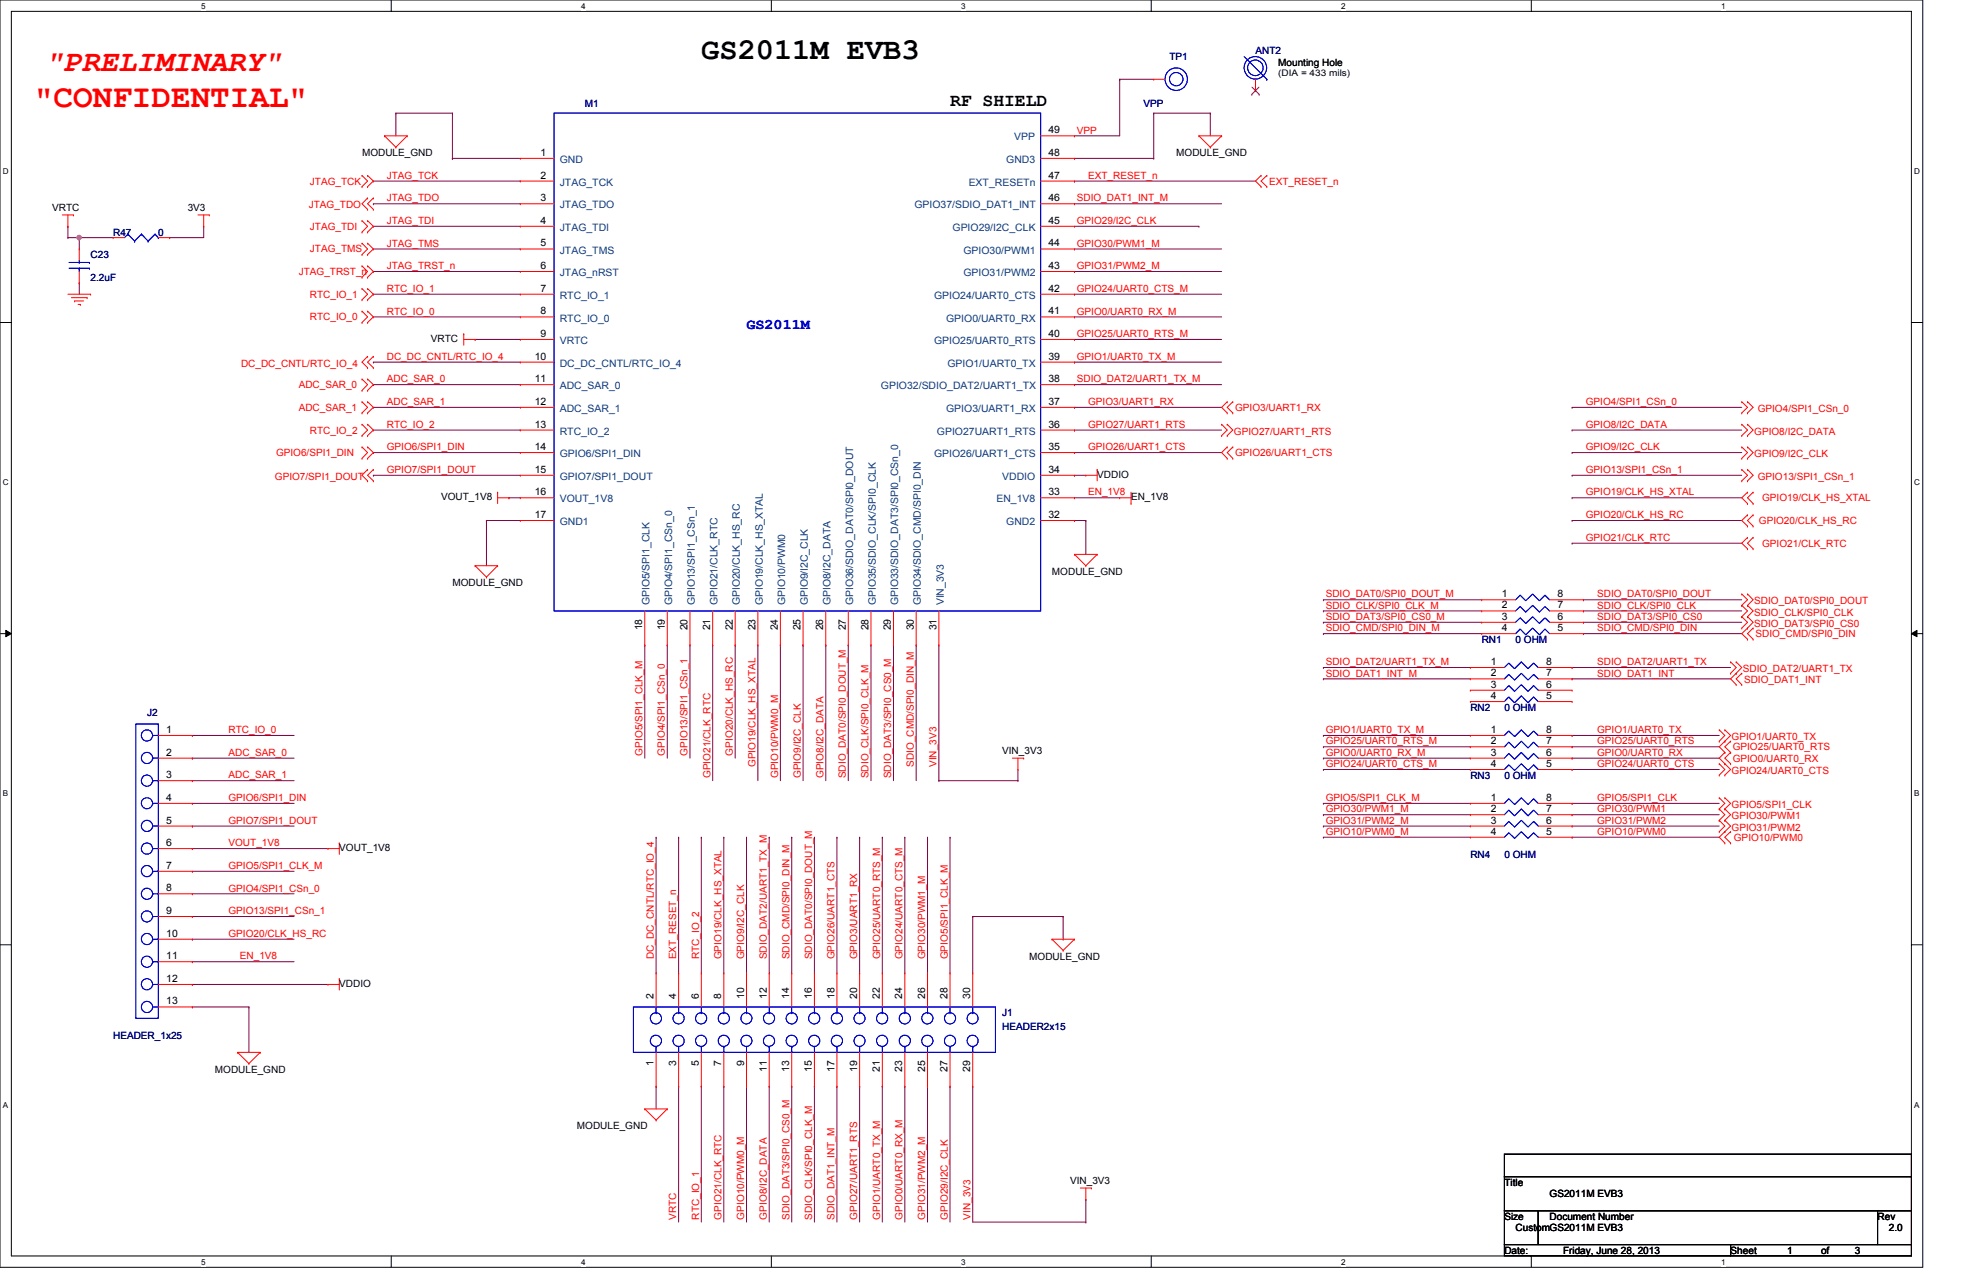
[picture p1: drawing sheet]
<svg xmlns="http://www.w3.org/2000/svg" width="432mm" height="279mm" viewBox="0 0 432 279" stroke-linecap="round" stroke-linejoin="round" font-family="sans-serif">
<path d="M0 0h423.2v278.8h-423.2zM2.5 2.5h418.2v273.8h-418.2z" fill="none" stroke="#000" stroke-width=".22"/>
<g fill="#fff">
<path d="M44.3 .3h1v2h-1z"/>
<path d="M44.3 276.6h1v2h-1z"/>
</g>
<path d="M86.1 0v2.5M86.1 276.3v2.5" fill="none" stroke="#000" stroke-width=".22"/>
<g fill="#fff">
<path d="M127.9 .3h1v2h-1z"/>
<path d="M127.9 276.6h1v2h-1z"/>
</g>
<path d="M169.8 0v2.5M169.8 276.3v2.5" fill="none" stroke="#000" stroke-width=".22"/>
<g fill="#fff">
<path d="M211.5 .3h1v2h-1z"/>
<path d="M211.5 276.6h1v2h-1z"/>
</g>
<path d="M253.4 0v2.5M253.4 276.3v2.5" fill="none" stroke="#000" stroke-width=".22"/>
<g fill="#fff">
<path d="M295.1 .3h1v2h-1z"/>
<path d="M295.1 276.6h1v2h-1z"/>
</g>
<path d="M337 0v2.5M337 276.3v2.5" fill="none" stroke="#000" stroke-width=".22"/>
<g fill="#fff">
<path d="M378.8 .3h1v2h-1z"/>
<path d="M378.8 276.6h1v2h-1z"/>
<path d="M.6 36.7h1.3v2h-1.3z"/>
<path d="M421.3 36.7h1.3v2h-1.3z"/>
<path d="M.6 105.2h1.3v1.9h-1.3z"/>
<path d="M421.3 105.2h1.3v1.9h-1.3z"/>
</g>
<path d="M0 71h2.5M420.7 71h2.5" fill="none" stroke="#000" stroke-width=".22"/>
<g fill="#fff">
<path d="M.6 173.6h1.2v2h-1.2z"/>
<path d="M421.3 173.6h1.1v2h-1.1z"/>
</g>
<path d="M0 139.4h2.5M1.3 138.7l1.2 .7-1.2 .7zM420.7 139.4l1.2-.7v1.4zM420.7 139.4h2.5" fill="none" stroke="#000" stroke-width=".22"/>
<path d="M1.3 138.7l1.2 .7-1.2 .7zM420.7 139.4l1.2-.7v1.4z" fill="#000"/>
<g fill="#fff">
<path d="M.6 242.1h1.2v2h-1.2z"/>
<path d="M421.3 242.1h1.1v2h-1.1z"/>
</g>
<path d="M0 207.9h2.5M420.7 207.9h2.5" fill="none" stroke="#000" stroke-width=".22"/>
<g fill="none" stroke="#800040" stroke-width=".22">
<path d="M246.4 17.4h.1M246.4 17.4v12.5h-9.9M246.4 17.4h7.5M82.2 39.8h.1M82.2 39.8h32.3M99.6 34.8h.1M99.6 34.8h14.9M236.5 29.9h.1M236.5 34.8h.1M236.5 39.8h.1M236.5 34.8h17.4M236.5 39.8h39.8"/>
<path d="M14.9 52.3h.1M14.9 52.3h2.5M17.4 52.3h.1M17.4 52.3v2.5M82.2 44.8h.1M82.2 49.8h.1M82.2 54.8h.1M82.2 59.7h.1M82.2 44.8h32.3M82.2 49.8h32.3M82.2 54.8h32.3M82.2 59.7h32.3"/>
<path d="M236.5 44.8h.1M236.5 54.8h.1M236.5 59.7h.1M236.5 44.8h32.4M236.5 49.8h27.4M236.5 54.8h32.4M236.5 59.7h32.4M263.9 49.8h.1M82.2 64.7h.1M82.2 69.7h.1M82.2 79.7h.1M82.2 64.7h32.3"/>
<path d="M82.2 69.7h32.3M82.2 79.7h32.3M104.6 74.7h.1M104.6 74.7h9.9M236.5 64.7h.1M236.5 69.7h.1M236.5 74.7h.1M236.5 79.7h.1M236.5 64.7h32.4M236.5 69.7h32.4M236.5 74.7h32.4M236.5 79.7h32.4"/>
<path d="M82.2 94.6h.1M82.2 84.6h.1M82.2 89.6h.1M82.2 99.6h.1M82.2 99.6h32.3M82.2 89.6h32.3M82.2 84.6h32.3M82.2 94.6h32.3M236.5 84.6h.1M236.5 89.6h.1M236.5 94.6h.1M236.5 99.6h.1"/>
<path d="M236.5 99.6h32.4M236.5 89.6h32.4M236.5 84.6h32.4M236.5 94.6h32.4M346 99.6h.1M346 89.6h.1M346 99.6h37.3M346 89.6h37.3M82.2 104.6h.1M82.2 104.6h32.3M107.1 114.5h.1M107.1 114.5h7.4"/>
<path d="M112 109.5h.1M112 109.5h2.5M236.5 104.6h.1M236.5 109.5h.1M236.5 114.5h.1M236.5 104.6h2.5M236.5 109.5h9.9M236.5 114.5h2.5M239 114.5h.1M239 114.5v7.5M346 104.6h.1M346 119.5h.1"/>
<path d="M346 114.5h.1M346 109.5h.1M346 104.6h37.3M346 109.5h37.3M346 114.5h37.3M346 119.5h37.3M291.3 132h.1M291.3 134.4h.1M291.3 136.9h.1M291.3 139.4h.1M291.3 132h34.8M291.3 134.4h34.8"/>
<path d="M291.3 136.9h34.8M291.3 139.4h34.8M348.5 132h.1M348.5 134.4h.1M348.5 136.9h.1M348.5 139.4h.1M348.5 132h34.8M348.5 134.4h34.8M348.5 136.9h34.8M348.5 139.4h34.8M141.9 141.9h.1M141.9 141.9v24.9"/>
<path d="M146.9 141.9h.1M146.9 141.9v24.9M151.8 141.9h.1M151.8 141.9v24.9M156.8 141.9h.1M156.8 141.9v29.8M161.8 141.9h.1M161.8 141.9v24.9M166.8 141.9h.1M166.8 141.9v29.8M171.7 141.9h.1M171.7 141.9v29.8"/>
<path d="M176.7 141.9h.1M176.7 141.9v29.8M181.7 141.9h.1M181.7 141.9v29.8M186.7 141.9h.1M186.7 141.9v29.8M191.7 141.9h.1M191.7 141.9v29.8M196.6 141.9h.1M196.6 141.9v29.8M201.6 141.9h.1M201.6 141.9v29.8"/>
<path d="M206.6 141.9h.1M206.6 141.9v29.8M291.3 146.9h.1M291.3 149.4h.1M291.3 146.9h32.3M291.3 149.4h32.3M346 146.9h.1M346 149.4h.1M346 146.9h34.9M346 149.4h34.9M42.3 166.8h.1M42.3 161.8h.1"/>
<path d="M42.3 176.7h.1M42.3 171.7h.1M42.3 166.8h22.4M42.3 161.8h22.4M42.3 176.7h22.4M42.3 171.7h22.4M291.3 169.3h.1M291.3 161.8h.1M291.3 176.7h.1M291.3 179.2h.1M291.3 166.8h.1M291.3 164.3h.1"/>
<path d="M291.3 166.8h32.3M291.3 161.8h32.3M291.3 176.7h32.3M291.3 164.3h32.3M291.3 169.3h32.3M291.3 179.2h32.3M346 166.8h.1M346 164.3h.1M346 169.3h.1M346 161.8h.1M346 176.7h.1M346 179.2h.1"/>
<path d="M346 166.8h32.4M346 161.8h32.4M346 176.7h32.4M346 164.3h32.4M346 169.3h32.4M346 179.2h32.4M42.3 181.7h.1M42.3 191.7h.1M42.3 196.6h.1M42.3 186.7h.1M42.3 181.7h22.4M42.3 191.7h22.4"/>
<path d="M42.3 196.6h22.4M42.3 186.7h29.9M144.4 184.2h.1M144.4 184.2v29.9M149.4 184.2h.1M149.4 184.2v29.9M154.3 184.2h.1M154.3 184.2v29.9M159.3 184.2h.1M159.3 184.2v29.9M164.3 184.2h.1M164.3 184.2v29.9"/>
<path d="M169.3 184.2h.1M169.3 184.2v29.9M174.2 184.2h.1M174.2 184.2v29.9M179.2 184.2h.1M179.2 184.2v29.9M184.2 184.2h.1M184.2 184.2v29.9M189.2 184.2h.1M189.2 184.2v29.9M194.2 184.2h.1M194.2 184.2v29.9"/>
<path d="M199.1 184.2h.1M199.1 184.2v29.9M204.1 184.2h.1M204.1 184.2v29.9M209.1 184.2h.1M209.1 184.2v29.9M291.3 181.7h.1M291.3 181.7h32.3M346 181.7h.1M346 184.2h.1M346 181.7h32.4M346 184.2h32.4"/>
<path d="M42.3 201.6h.1M42.3 206.6h.1M42.3 211.6h.1M42.3 216.6h.1M42.3 201.6h22.4M42.3 206.6h22.4M42.3 211.6h22.4M42.3 216.6h29.9M214.1 201.6h.1M214.1 201.6v12.5M144.4 239h.1M144.4 239v5"/>
<path d="M149.4 239h.1M149.4 239v29.9M154.3 239h.1M154.3 239v29.9M159.3 239h.1M159.3 239v29.9M164.3 239h.1M164.3 239v29.9M169.3 239h.1M169.3 239v29.9M174.2 239h.1M174.2 239v29.9"/>
<path d="M179.2 239h.1M179.2 239v29.9M184.2 239h.1M184.2 239v29.9M189.2 239h.1M189.2 239v29.9M194.2 239h.1M194.2 239v29.9M199.1 239h.1M199.1 239v29.9M204.1 239h.1M204.1 239v29.9"/>
<path d="M209.1 239h.1M209.1 239v29.9M214.1 239h.1M214.1 239v29.9"/>
</g>
<circle cx="17.4" cy="52.3" r=".49" fill="#f0f"/>
<circle cx="17.4" cy="52.3" r=".49" fill="none" stroke="#f0f" stroke-width=".22"/>
<g fill="none" stroke="#800040" stroke-width=".22">
<path d="M87.1 24.9h.1M87.1 24.9h12.5M87.1 24.9v5M99.6 24.9h.1M99.6 34.8h.1M99.6 24.9v9.9M253.9 24.9h.1M253.9 34.8h.1M253.9 24.9h12.5M253.9 24.9v9.9M266.4 24.9h.1M266.4 24.9v5"/>
<path d="M14.9 49.8h.1M14.9 49.8v2.5M17.4 52.3h.1M17.4 52.3h7.5M37.3 52.3h.1M44.8 49.8h.1M44.8 49.8v2.5h-7.5M17.4 62.2h.1M17.4 62.2v2.5M346 94.6h.1M346 94.6h37.3M107.1 114.5h.1"/>
<path d="M107.1 114.5v10M206.6 171.7h.1M206.6 171.7h17.4M224 171.7h.1M224 169.3v2.4M291.3 184.2h.1M291.3 184.2h32.3M214.1 201.6h19.9M234 201.6h.1M234 206.6h.1M234 201.6v5M42.3 221.5h.1"/>
<path d="M42.3 221.5h12.5M54.8 221.5h.1M54.8 221.5v10M214.1 268.9h24.9M239 268.9h.1M239 263.9h.1M239 263.9v5"/>
</g>
<g fill="none" stroke="#f00" stroke-width=".22">
<path d="M253.9 17.4h.1M253.9 17.4h2.5M276.3 19.9h.1M276.3 17.4v2.5M79.7 38.6h.1M79.7 38.6l1.2 1.2-1.2 1.3M80.9 38.6h.1M80.9 38.6l1.3 1.2-1.3 1.3M84.6 29.9h.1M84.6 29.9h5M84.6 29.9l2.5 2.5M87.1 32.4h.1"/>
<path d="M89.6 29.9h.1M89.6 29.9l-2.5 2.5M114.5 34.8h.1M114.5 39.8h.1M114.5 34.8h7.5M114.5 39.8h7.5M229 29.9h7.5M229 34.8h7.5M229 39.8h7.5M236.5 34.8h.1M236.5 39.8h.1M236.5 29.9h.1"/>
<path d="M263.9 29.9h.1M263.9 29.9h5M263.9 29.9l2.5 2.5M266.4 32.4h.1M268.9 29.9h.1M268.9 29.9l-2.5 2.5M277.5 38.6h.1M277.5 38.6l-1.2 1.2 1.2 1.3M278.8 38.6h.1M278.8 38.6l-1.3 1.2 1.3 1.3M13.7 47.3h2.5M14.9 49.8h.1"/>
<path d="M14.9 47.3v2.5M16.2 47.3h.1M17.4 54.8h.1M17.4 54.8v2.5M17.4 59.7v2.5M24.9 52.3h.1M24.9 52.3h2.5M34.8 52.3h2.5M37.3 52.3h.1M43.6 47.3h2.5M44.8 49.8h.1M44.8 47.3v2.5"/>
<path d="M46.1 47.3h.1M79.7 41.1h.1M79.7 51.1h.1M79.7 48.6h.1M79.7 56h.1M79.7 53.5h.1M79.7 58.5h.1M79.7 48.6l1.2 1.2-1.2 1.3M79.7 53.5l1.2 1.3-1.2 1.2M79.7 58.5l1.2 1.2-1.2 1.3M80.9 41.1h.1M80.9 48.6h.1"/>
<path d="M80.9 51.1h.1M80.9 53.5h.1M80.9 56h.1M80.9 58.5h.1M80.9 43.6h.1M80.9 46.1h.1M80.9 48.6l1.3 1.2-1.3 1.3M80.9 53.5l1.3 1.3-1.3 1.2M80.9 58.5l1.3 1.2-1.3 1.3M80.9 43.6l-1.2 1.2 1.2 1.3M82.2 43.6h.1M82.2 46.1h.1"/>
<path d="M82.2 43.6l-1.3 1.2 1.3 1.3M114.5 44.8h.1M114.5 49.8h.1M114.5 54.8h.1M114.5 59.7h.1M114.5 44.8h7.5M114.5 49.8h7.5M114.5 54.8h7.5M114.5 59.7h7.5M229 44.8h7.5M229 49.8h7.5M229 54.8h7.5"/>
<path d="M229 59.7h7.5M236.5 44.8h.1M236.5 49.8h.1M236.5 54.8h.1M236.5 59.7h.1M277.5 41.1h.1M278.8 41.1h.1M14.9 64.7h5M15.7 65.5h3.5M16.4 66.2h.1M16.4 66.2h2M17.2 67h.5"/>
<path d="M17.4 62.2h.1M17.7 67h.1M19.2 65.5h.1M19.9 64.7h.1M79.7 71h.1M79.7 68.5h.1M79.7 66h.1M79.7 63.5h.1M79.7 61h.1M79.7 68.5l1.2 1.2-1.2 1.3M79.7 63.5l1.2 1.2-1.2 1.3M80.9 68.5h.1"/>
<path d="M80.9 71h.1M80.9 63.5h.1M80.9 66h.1M80.9 78.4h.1M80.9 61h.1M80.9 68.5l1.3 1.2-1.3 1.3M80.9 63.5l1.3 1.2-1.3 1.3M80.9 78.4l-1.2 1.3 1.2 1.2M82.2 78.4h.1M82.2 78.4l-1.3 1.3 1.3 1.2M102.1 73.4h.1M102.1 74.7h2.5"/>
<path d="M102.1 73.4v2.5M104.6 74.7h.1M114.5 64.7h.1M114.5 69.7h.1M114.5 74.7h.1M114.5 79.7h.1M114.5 74.7h7.5M114.5 64.7h7.5M114.5 69.7h7.5M114.5 79.7h7.5M229 74.7h7.5M229 64.7h7.5"/>
<path d="M229 69.7h7.5M229 79.7h7.5M236.5 64.7h.1M236.5 69.7h.1M236.5 74.7h.1M236.5 79.7h.1M79.7 85.9h.1M79.7 83.4h.1M79.7 90.8h.1M79.7 88.4h.1M79.7 95.8h.1M79.7 93.3h.1"/>
<path d="M79.7 98.3h.1M79.7 83.4l1.2 1.2-1.2 1.3M79.7 88.4l1.2 1.2-1.2 1.2M79.7 93.3l1.2 1.3-1.2 1.2M79.7 98.3l1.2 1.3-1.2 1.2M80.9 80.9h.1M80.9 83.4h.1M80.9 85.9h.1M80.9 88.4h.1M80.9 90.8h.1M80.9 93.3h.1M80.9 95.8h.1"/>
<path d="M80.9 98.3h.1M80.9 83.4l1.3 1.2-1.3 1.3M80.9 88.4l1.3 1.2-1.3 1.2M80.9 93.3l1.3 1.3-1.3 1.2M80.9 98.3l1.3 1.3-1.3 1.2M82.2 80.9h.1M114.5 84.6h.1M114.5 89.6h.1M114.5 94.6h.1M114.5 99.6h.1M114.5 84.6h7.5M114.5 89.6h7.5"/>
<path d="M114.5 94.6h7.5M114.5 99.6h7.5M229 84.6h7.5M229 89.6h7.5M229 94.6h7.5M229 99.6h7.5M236.5 84.6h.1M236.5 89.6h.1M236.5 94.6h.1M236.5 99.6h.1M268.9 93.3h.1M268.9 95.8h.1"/>
<path d="M268.9 93.3l1.2 1.3-1.2 1.2M270.1 88.4h.1M270.1 90.8h.1M270.1 93.3h.1M270.1 95.8h.1M270.1 98.3h.1M270.1 88.4l-1.2 1.2 1.2 1.2M270.1 93.3l1.2 1.3-1.2 1.2M270.1 98.3l-1.2 1.3 1.2 1.2M271.3 90.8h.1M271.3 88.4h.1M271.3 98.3h.1"/>
<path d="M271.3 88.4l-1.2 1.2 1.2 1.2M271.3 98.3l-1.2 1.3 1.2 1.2M383.3 98.3h.1M383.3 88.4h.1M383.3 90.8h.1M383.3 93.3h.1M383.3 95.8h.1M383.3 98.3l1.3 1.3-1.3 1.2M383.3 88.4l1.3 1.2-1.3 1.2M383.3 93.3l1.3 1.3-1.3 1.2M384.6 98.3h.1M384.6 88.4h.1"/>
<path d="M384.6 90.8h.1M384.6 93.3h.1M384.6 95.8h.1M384.6 98.3l1.2 1.3-1.2 1.2M384.6 88.4l1.2 1.2-1.2 1.2M384.6 93.3l1.2 1.3-1.2 1.2M79.7 100.8h.1M80.9 100.8h.1M80.9 103.3h.1M80.9 105.8h.1M80.9 103.3l-1.2 1.3 1.2 1.2M82.2 103.3h.1"/>
<path d="M82.2 105.8h.1M82.2 103.3l-1.3 1.3 1.3 1.2M109.5 108.3h.1M109.5 109.5h2.5M109.5 108.3v2.5M112 109.5h.1M114.5 104.6h.1M114.5 109.5h.1M114.5 114.5h.1M114.5 109.5h7.5M114.5 104.6h7.5M114.5 114.5h7.5"/>
<path d="M229 109.5h7.5M229 104.6h7.5M229 114.5h7.5M236.5 104.6h.1M236.5 109.5h.1M236.5 114.5h.1M239 104.6h.1M239 104.6h2.5M241.5 103.3h.1M241.5 103.3v2.5M246.4 109.5h.1M246.4 109.5h2.5"/>
<path d="M248.9 110.8h.1M248.9 108.3v2.5M270.1 100.8h.1M271.3 100.8h.1M383.3 100.8h.1M383.3 103.3h.1M383.3 105.8h.1M383.3 103.3l1.3 1.3-1.3 1.2M384.6 100.8h.1M384.6 103.3h.1M384.6 105.8h.1M384.6 118.2h.1"/>
<path d="M384.6 113.3h.1M384.6 115.7h.1M384.6 108.3h.1M384.6 110.8h.1M384.6 103.3l1.2 1.3-1.2 1.2M384.6 118.2l-1.3 1.3 1.3 1.2M384.6 113.3l-1.3 1.2 1.3 1.2M384.6 108.3l-1.3 1.2 1.3 1.3M385.8 118.2h.1M385.8 115.7h.1M385.8 113.3h.1M385.8 110.8h.1"/>
<path d="M385.8 108.3h.1M385.8 118.2l-1.2 1.3 1.2 1.2M385.8 113.3l-1.2 1.2 1.2 1.2M385.8 108.3l-1.2 1.2 1.2 1.3M104.6 124.5h.1M104.6 124.5h4.9M104.6 124.5l2.5 2.5M107.1 127h.1M109.5 124.5h.1M109.5 124.5l-2.4 2.5M141.9 134.4v7.5M146.9 134.4v7.5"/>
<path d="M151.8 134.4v7.5M156.8 134.4v7.5M161.8 134.4v7.5M166.8 134.4v7.5M171.7 134.4v7.5M176.7 134.4v7.5M181.7 134.4v7.5M186.7 134.4v7.5M191.7 134.4v7.5M196.6 134.4v7.5M201.6 134.4v7.5M206.6 134.4v7.5"/>
<path d="M236.5 122h.1M236.5 122h5M236.5 122l2.5 2.5M239 124.5h.1M241.5 122h.1M241.5 122l-2.5 2.5M326.1 132h.1M326.1 134.4h.1M326.1 136.9h.1M326.1 139.4h.1M326.1 132h7.4M326.1 134.4h7.4"/>
<path d="M326.1 136.9h7.4M326.1 139.4h7.4M341 132h7.5M341 134.4h7.5M341 136.9h7.5M341 139.4h7.5M348.5 132h.1M348.5 134.4h.1M348.5 136.9h.1M348.5 139.4h.1M383.3 135.7h.1M383.3 138.2h.1"/>
<path d="M383.3 133.2h.1M383.3 130.7h.1M383.3 135.7l1.3 1.2-1.3 1.3M383.3 133.2l1.3 1.2-1.3 1.3M383.3 130.7l1.3 1.3-1.3 1.2M384.6 138.2h.1M384.6 135.7h.1M384.6 133.2h.1M384.6 130.7h.1M384.6 120.7h.1M384.6 138.2l-1.3 1.2 1.3 1.2M384.6 135.7l1.2 1.2-1.2 1.3"/>
<path d="M384.6 133.2l1.2 1.2-1.2 1.3M384.6 130.7l1.2 1.3-1.2 1.2M385.8 138.2h.1M385.8 120.7h.1M385.8 138.2l-1.2 1.2 1.2 1.2M141.9 141.9h.1M146.9 141.9h.1M151.8 141.9h.1M156.8 141.9h.1M161.8 141.9h.1M166.8 141.9h.1M171.7 141.9h.1"/>
<path d="M176.7 141.9h.1M181.7 141.9h.1M186.7 141.9h.1M191.7 141.9h.1M196.6 141.9h.1M201.6 141.9h.1M206.6 141.9h.1M323.6 146.9h.1M323.6 149.4h.1M323.6 151.8h.1M323.6 154.3h.1M323.6 146.9h7.5"/>
<path d="M323.6 149.4h7.5M323.6 151.8h7.5M323.6 154.3h7.5M338.5 146.9h7.5M338.5 149.4h7.5M338.5 151.8h7.5M338.5 154.3h7.5M346 146.9h.1M346 149.4h.1M346 151.8h.1M346 154.3h.1M380.9 145.6h.1"/>
<path d="M380.9 148.1h.1M380.9 145.6l1.2 1.3-1.2 1.2M382.1 148.1h.1M382.1 150.6h.1M382.1 145.6h.1M382.1 148.1l-1.2 1.3 1.2 1.2M382.1 145.6l1.2 1.3-1.2 1.2M383.3 150.6h.1M383.3 148.1h.1M383.3 148.1l-1.2 1.3 1.2 1.2M384.6 140.6h.1M385.8 140.6h.1"/>
<path d="M34.8 166.8h7.5M34.8 161.8h7.5M34.8 171.7h7.5M34.8 176.7h7.5M42.3 161.8h.1M42.3 166.8h.1M42.3 171.7h.1M42.3 176.7h.1M222.8 166.8h2.5M224 169.3h.1M224 166.8v2.5M225.3 166.8h.1"/>
<path d="M323.6 161.8h.1M323.6 164.3h.1M323.6 166.8h.1M323.6 169.3h.1M323.6 176.7h.1M323.6 179.2h.1M323.6 166.8h7.5M323.6 161.8h7.5M323.6 176.7h7.5M323.6 164.3h7.5M323.6 169.3h7.5M323.6 179.2h7.5"/>
<path d="M338.5 166.8h7.5M338.5 161.8h7.5M338.5 176.7h7.5M338.5 164.3h7.5M338.5 169.3h7.5M338.5 179.2h7.5M346 161.8h.1M346 164.3h.1M346 166.8h.1M346 169.3h.1M346 176.7h.1M346 179.2h.1"/>
<path d="M378.4 168h.1M378.4 170.5h.1M378.4 160.6h.1M378.4 163.1h.1M378.4 175.5h.1M378.4 178h.1M378.4 168l1.2 1.3-1.2 1.2M378.4 160.6l1.2 1.2-1.2 1.3M378.4 175.5l1.2 1.2-1.2 1.3M378.4 178l1.2 1.2-1.2 1.3M379.6 168h.1M379.6 170.5h.1"/>
<path d="M379.6 165.5h.1M379.6 160.6h.1M379.6 163.1h.1M379.6 175.5h.1M379.6 178h.1M379.6 165.5l-1.2 1.3 2.5 2.5-1.3 1.2M379.6 160.6l1.3 1.2-2.5 2.5 1.2 1.2M379.6 175.5l1.3 1.2-1.3 1.3M379.6 178l1.3 1.2-1.3 1.3M380.9 168h.1M380.9 165.5h.1M380.9 163.1h.1"/>
<path d="M380.9 165.5l-1.3 1.3 1.3 1.2M380.9 163.1l-1.3 1.2 1.3 1.2M34.8 186.7h7.5M34.8 181.7h7.5M34.8 191.7h7.5M34.8 196.6h7.5M42.3 181.7h.1M42.3 186.7h.1M42.3 191.7h.1M42.3 196.6h.1M72.2 186.7h.1M72.2 186.7h2.5"/>
<path d="M74.7 185.5h.1M74.7 185.5v2.5M323.6 181.7h.1M323.6 184.2h.1M323.6 181.7h7.5M323.6 184.2h7.5M338.5 181.7h7.5M338.5 184.2h7.5M346 181.7h.1M346 184.2h.1M378.4 180.5h.1M378.4 183h.1"/>
<path d="M378.4 180.5l1.2 1.2-1.2 1.3M379.6 183h.1M379.6 185.5h.1M379.6 180.5h.1M379.6 183l-1.2 1.2 1.2 1.3M379.6 180.5l1.3 1.2-1.3 1.3M380.9 185.5h.1M380.9 183h.1M380.9 183l-1.3 1.2 1.3 1.3M34.8 216.6h7.5M34.8 206.6h7.5M34.8 201.6h7.5"/>
<path d="M34.8 211.6h7.5M42.3 201.6h.1M42.3 206.6h.1M42.3 211.6h.1M42.3 216.6h.1M72.2 216.6h.1M72.2 216.6h2.5M74.7 215.3h.1M74.7 215.3v2.5M144.4 214.1h.1M144.4 214.1v7.4M149.4 214.1h.1"/>
<path d="M149.4 214.1v7.4M154.3 214.1h.1M154.3 214.1v7.4M159.3 214.1h.1M159.3 214.1v7.4M164.3 214.1h.1M164.3 214.1v7.4M169.3 214.1h.1M169.3 214.1v7.4M174.2 214.1h.1M174.2 214.1v7.4M179.2 214.1h.1"/>
<path d="M179.2 214.1v7.4M184.2 214.1h.1M184.2 214.1v7.4M189.2 214.1h.1M189.2 214.1v7.4M194.2 214.1h.1M194.2 214.1v7.4M199.1 214.1h.1M199.1 214.1v7.4M204.1 214.1h.1M204.1 214.1v7.4M209.1 214.1h.1"/>
<path d="M209.1 214.1v7.4M214.1 214.1h.1M214.1 214.1v7.4M231.5 206.6h.1M231.5 206.6h5M231.5 206.6l2.5 2.5M234 209.1h.1M236.5 206.6h.1M236.5 206.6l-2.5 2.5M34.8 221.5h7.5M42.3 221.5h.1M52.3 231.5h.1"/>
<path d="M52.3 231.5h5M52.3 231.5l2.5 2.5M54.8 234h.1M57.3 231.5h.1M57.3 231.5l-2.5 2.5M144.4 239h.1M144.4 231.5v7.5M149.4 239h.1M149.4 231.5v7.5M154.3 239h.1M154.3 231.5v7.5M159.3 239h.1"/>
<path d="M159.3 231.5v7.5M164.3 239h.1M164.3 231.5v7.5M169.3 239h.1M169.3 231.5v7.5M174.2 239h.1M174.2 231.5v7.5M179.2 239h.1M179.2 231.5v7.5M184.2 239h.1M184.2 231.5v7.5M189.2 239h.1"/>
<path d="M189.2 231.5v7.5M194.2 239h.1M194.2 231.5v7.5M199.1 239h.1M199.1 231.5v7.5M204.1 239h.1M204.1 231.5v7.5M209.1 239h.1M209.1 231.5v7.5M214.1 239h.1M214.1 231.5v7.5M141.9 244h.1"/>
<path d="M141.9 244h5M141.9 244l2.5 2.4M144.4 246.4h.1M146.9 244h.1M146.9 244l-2.5 2.4M237.7 261.4h2.5M239 263.9h.1M239 261.4v2.5M240.2 261.4h.1"/>
</g>
<path d="M331.1 253.9h89.6v5h-89.6zM331.1 258.9h89.6v7.5h-89.6zM331.1 266.4h7.4v7.4h-7.4zM331.1 273.8h49.8v2.5h-49.8zM338.5 266.4h74.7v7.4h-74.7zM380.9 273.8h39.8v2.5h-39.8zM413.2 266.4h7.5v7.4h-7.5z" fill="none" stroke="#000" stroke-width=".22"/>
<g fill="none" stroke="#00f" stroke-width=".22">
<path d="M273.8 12.4l5 5M278.8 17.4h.1M122 24.9h107v109.5h-107zM15.2 59h4.5M15.2 57.7h4.5M17.4 57.7h.1M17.4 59h.1M17.4 57.3v.4M17.4 59v.7M19.7 59h.1M19.7 57.7h.1M28.2 51.5h.1"/>
<path d="M28.2 51.5l-.8 .8M28.2 51.5l1.4 1.5M29.6 53h.1M31.1 51.5h.1M31.1 51.5l-1.5 1.5M31.1 51.5l1.5 1.5M32.6 53h.1M34.1 51.5h.1M34.1 51.5l-1.5 1.5M34.1 51.5l.7 .8M34.8 52.3h.1M333.5 132l1.1-1.1 1.2 1.3 1.5-1.5 1.5 1.5 1.2-1.3 1 1.1"/>
<path d="M333.5 134.4l1.1-1 1.2 1.3 1.5-1.5 1.5 1.5 1.2-1.3 1 1M333.5 136.9l1.1-1 1.2 1.3 1.5-1.5 1.5 1.5 1.2-1.3 1 1M333.5 139.4l1.1-1 1.2 1.3 1.5-1.5 1.5 1.5 1.2-1.3 1 1M29.9 159.3h4.9v64.7h-4.9zM331.1 146.9l1-1 1.2 1.2 1.5-1.5 1.5 1.5 1.2-1.2 1 1M331.1 149.4l1-1 1.2 1.2 1.5-1.5 1.5 1.5 1.2-1.2 1 1M331.1 151.8l1-1 1.2 1.3 1.5-1.5 1.5 1.5 1.2-1.3 1 1M331.1 154.3l1-1 1.2 1.3 1.5-1.5 1.5 1.5 1.2-1.3 1 1M33.6 161.8h.1M33.6 166.8h.1M33.6 171.7h.1M33.6 176.7h.1"/>
<path d="M33.6 161.8h1.2M33.6 166.8h1.2M33.6 171.7h1.2M33.6 176.7h1.2M331.1 161.8l1-1 1.2 1.3 1.5-1.5 1.5 1.5 1.2-1.3 1 1M331.1 164.3l1-1 1.2 1.2 1.5-1.4 1.5 1.4 1.2-1.2 1 1M331.1 166.8l1-1 1.2 1.2 1.5-1.5 1.5 1.5 1.2-1.2 1 1M331.1 169.3l1-1 1.2 1.2 1.5-1.5 1.5 1.5 1.2-1.2 1 1M331.1 176.7l1-1 1.2 1.3 1.5-1.5 1.5 1.5 1.2-1.3 1 1M331.1 179.2l1-1 1.2 1.3 1.5-1.5 1.5 1.5 1.2-1.3 1 1M33.6 181.7h.1M33.6 186.7h.1"/>
<path d="M33.6 191.7h.1M33.6 196.6h.1M33.6 181.7h1.2M33.6 186.7h1.2M33.6 191.7h1.2M33.6 196.6h1.2M331.1 181.7l1-1 1.2 1.2 1.5-1.4 1.5 1.4 1.2-1.2 1 1M331.1 184.2l1-1 1.2 1.2 1.5-1.4 1.5 1.4 1.2-1.2 1 1M33.6 201.6h.1M33.6 206.6h.1M33.6 211.6h.1M33.6 216.6h.1"/>
<path d="M33.6 201.6h1.2M33.6 206.6h1.2M33.6 211.6h1.2M33.6 216.6h1.2M33.6 221.5h.1M33.6 221.5h1.2M139.4 221.5h79.7v10h-79.7zM144.4 222.8h.1M144.4 230.3h.1M144.4 221.5v1.3M144.4 230.3v1.2M149.4 230.3h.1"/>
<path d="M149.4 222.8h.1M149.4 221.5v1.3M149.4 230.3v1.2M154.3 230.3h.1M154.3 222.8h.1M154.3 221.5v1.3M154.3 230.3v1.2M159.3 230.3h.1M159.3 222.8h.1M159.3 221.5v1.3M159.3 230.3v1.2M164.3 230.3h.1"/>
<path d="M164.3 222.8h.1M164.3 221.5v1.3M164.3 230.3v1.2M169.3 230.3h.1M169.3 222.8h.1M169.3 221.5v1.3M169.3 230.3v1.2M174.2 230.3h.1M174.2 222.8h.1M174.2 221.5v1.3M174.2 230.3v1.2M179.2 230.3h.1"/>
<path d="M179.2 222.8h.1M179.2 221.5v1.3M179.2 230.3v1.2M184.2 230.3h.1M184.2 222.8h.1M184.2 221.5v1.3M184.2 230.3v1.2M189.2 230.3h.1M189.2 222.8h.1M189.2 221.5v1.3M189.2 230.3v1.2M194.2 230.3h.1"/>
<path d="M194.2 222.8h.1M194.2 221.5v1.3M194.2 230.3v1.2M199.1 230.3h.1M199.1 222.8h.1M199.1 221.5v1.3M199.1 230.3v1.2M204.1 230.3h.1M204.1 222.8h.1M204.1 221.5v1.3M204.1 230.3v1.2M209.1 230.3h.1"/>
<path d="M209.1 222.8h.1M209.1 221.5v1.3M209.1 230.3v1.2M214.1 230.3h.1M214.1 222.8h.1M214.1 221.5v1.3M214.1 230.3v1.2"/>
<circle cx="258.9" cy="17.4" r="2.47"/>
<circle cx="258.9" cy="17.4" r="1.47"/>
<circle cx="276.3" cy="14.9" r="1.72"/>
<circle cx="276.3" cy="14.9" r="2.48"/>
<circle cx="32.3" cy="166.8" r="1.23"/>
<circle cx="32.3" cy="161.8" r="1.23"/>
<circle cx="32.3" cy="171.7" r="1.23"/>
<circle cx="32.3" cy="176.7" r="1.22"/>
<circle cx="32.3" cy="186.7" r="1.23"/>
<circle cx="32.3" cy="181.7" r="1.23"/>
<circle cx="32.3" cy="196.6" r="1.23"/>
<circle cx="32.3" cy="191.6" r="1.23"/>
<circle cx="32.3" cy="206.6" r="1.23"/>
<circle cx="32.3" cy="216.5" r="1.23"/>
<circle cx="32.3" cy="211.6" r="1.23"/>
<circle cx="32.3" cy="201.6" r="1.22"/>
<circle cx="32.3" cy="221.5" r="1.23"/>
<circle cx="144.4" cy="224" r="1.23"/>
<circle cx="144.4" cy="229" r="1.23"/>
<circle cx="149.3" cy="224" r="1.23"/>
<circle cx="149.3" cy="229" r="1.23"/>
<circle cx="154.3" cy="229" r="1.23"/>
<circle cx="154.3" cy="224" r="1.23"/>
<circle cx="159.3" cy="229" r="1.23"/>
<circle cx="159.3" cy="224" r="1.23"/>
<circle cx="164.3" cy="229" r="1.22"/>
<circle cx="164.3" cy="224" r="1.22"/>
<circle cx="169.2" cy="229" r="1.23"/>
<circle cx="169.2" cy="224" r="1.23"/>
<circle cx="174.2" cy="224" r="1.23"/>
<circle cx="174.2" cy="229" r="1.23"/>
<circle cx="179.2" cy="224" r="1.23"/>
<circle cx="179.2" cy="229" r="1.23"/>
<circle cx="184.2" cy="229" r="1.23"/>
<circle cx="184.2" cy="224" r="1.23"/>
<circle cx="189.1" cy="224" r="1.22"/>
<circle cx="189.1" cy="229" r="1.22"/>
<circle cx="194.1" cy="224" r="1.23"/>
<circle cx="194.1" cy="229" r="1.23"/>
<circle cx="199.1" cy="229" r="1.23"/>
<circle cx="199.1" cy="224" r="1.23"/>
<circle cx="204.1" cy="229" r="1.23"/>
<circle cx="204.1" cy="224" r="1.23"/>
<circle cx="209.1" cy="224" r="1.23"/>
<circle cx="209.1" cy="229" r="1.23"/>
<circle cx="214" cy="224" r="1.22"/>
<circle cx="214" cy="229" r="1.22"/>
</g>
<path d="M275.5 19.2l1.6 1.5M277.1 19.2l-1.6 1.5M275.5 20.7h.1M277.1 20.7h.1" fill="none" stroke="#804000" stroke-width=".22"/>
<circle cx="17.4" cy="52.3" r=".49" fill="#f0f"/>
<circle cx="17.4" cy="52.3" r=".49" fill="none" stroke="#f0f" stroke-width=".22"/>
<text font-size="7.2" fill="#f00" x="7.5" y="23.5">&quot;CONFIDENTIAL&quot;</text>
<text font-size="6.7" fill="#f00" x="9.9" y="15.6">&quot;PRELIMINARY&quot;</text>
<text font-size="6.7" x="154.3" y="13.1">GS2011M EVB3</text>
<text font-size="4" x="209.1" y="23.3">RF SHIELD</text>
<text font-size="3.2" fill="#00f" x="164.3" y="72.4">GS2011M</text>
<g font-size="2.2" fill="#000080">
<text x="276.3" y="12">ANT2</text>
<text x="257.4" y="13.3">TP1</text>
<text x="128.7" y="23.5">M1</text>
<text x="251.7" y="23.5">VPP</text>
<text x="24.9" y="51.8">R47</text>
<text x="34.8" y="51.8">0</text>
<text x="19.9" y="56.8">C23</text>
<text x="19.9" y="61.8">2.2uF</text>
<text x="326.1" y="141.4">RN1</text>
<text x="333.5" y="141.4">0 OHM</text>
<text x="32.4" y="157.6">J2</text>
<text x="323.6" y="156.4">RN2</text>
<text x="331.1" y="156.4">0 OHM</text>
<text x="323.6" y="171.3">RN3</text>
<text x="331.1" y="171.3">0 OHM</text>
<text x="323.6" y="188.7">RN4</text>
<text x="331.1" y="188.7">0 OHM</text>
<text x="220.6" y="223.6">J1</text>
<text x="220.6" y="226.6">HEADER2x15</text>
<text x="24.9" y="228.6">HEADER_1x25</text>
</g>
<g font-size="2.2">
<text x="281.3" y="14.5">Mounting Hole</text>
<text x="230.8" y="29.3">49</text>
<text x="79.7" y="34.4">MODULE_GND</text>
<text x="119" y="34.3">1</text>
<text x="230.8" y="34.3">48</text>
<text x="258.9" y="34.4">MODULE_GND</text>
<text x="119" y="39.3">2</text>
<text x="230.8" y="39.3">47</text>
<text x="11.5" y="46.4">VRTC</text>
<text x="41.3" y="46.4">3V3</text>
<text x="119" y="44.3">3</text>
<text x="230.8" y="44.3">46</text>
<text x="119" y="49.2">4</text>
<text x="230.8" y="49.2">45</text>
<text x="119" y="54.2">5</text>
<text x="119" y="59.2">6</text>
<text x="230.8" y="54.2">44</text>
<text x="230.8" y="59.2">43</text>
<text x="119" y="64.2">7</text>
<text x="230.8" y="64.2">42</text>
<text x="119" y="69.2">8</text>
<text x="230.8" y="69.2">41</text>
<text x="94.8" y="75.2">VRTC</text>
<text x="119" y="74.1">9</text>
<text x="230.8" y="74.1">40</text>
<text x="117.7" y="79.1">10</text>
<text x="230.8" y="79.1">39</text>
<text x="117.7" y="84.1">11</text>
<text x="117.7" y="89.1">12</text>
<text x="230.8" y="84.1">38</text>
<text x="230.8" y="89.1">37</text>
<text x="117.7" y="94.1">13</text>
<text x="230.8" y="94.1">36</text>
<text x="117.7" y="99">14</text>
<text x="230.8" y="99">35</text>
<text x="117.7" y="104">15</text>
<text x="230.8" y="104">34</text>
<text x="241.5" y="105.1">VDDIO</text>
<text x="97.1" y="110.1">VOUT_1V8</text>
<text x="117.7" y="109">16</text>
<text x="117.7" y="114">17</text>
<text x="230.8" y="109">33</text>
<text x="230.8" y="114">32</text>
<text x="248.9" y="110.1">EN_1V8</text>
<text x="99.6" y="129">MODULE_GND</text>
<text x="231.5" y="126.5">MODULE_GND</text>
<text x="330.5" y="131.4">1</text>
<text x="342.8" y="131.4">8</text>
<text x="330.5" y="133.9">2</text>
<text x="330.5" y="136.4">3</text>
<text x="342.8" y="133.9">7</text>
<text x="342.8" y="136.4">6</text>
<text x="141.4" y="138.7" transform="rotate(-90 141.4 138.7)">18</text>
<text x="146.3" y="138.7" transform="rotate(-90 146.3 138.7)">19</text>
<text x="151.3" y="138.7" transform="rotate(-90 151.3 138.7)">20</text>
<text x="156.3" y="138.7" transform="rotate(-90 156.3 138.7)">21</text>
<text x="161.2" y="138.7" transform="rotate(-90 161.2 138.7)">22</text>
<text x="166.2" y="138.7" transform="rotate(-90 166.2 138.7)">23</text>
<text x="171.2" y="138.7" transform="rotate(-90 171.2 138.7)">24</text>
<text x="176.2" y="138.7" transform="rotate(-90 176.2 138.7)">25</text>
<text x="181.2" y="138.7" transform="rotate(-90 181.2 138.7)">26</text>
<text x="186.1" y="138.7" transform="rotate(-90 186.1 138.7)">27</text>
<text x="191.1" y="138.7" transform="rotate(-90 191.1 138.7)">28</text>
<text x="196.1" y="138.7" transform="rotate(-90 196.1 138.7)">29</text>
<text x="201.1" y="138.7" transform="rotate(-90 201.1 138.7)">30</text>
<text x="206.1" y="138.7" transform="rotate(-90 206.1 138.7)">31</text>
<text x="330.5" y="138.9">4</text>
<text x="342.8" y="138.9">5</text>
<text x="328.1" y="146.3">1</text>
<text x="328.1" y="148.8">2</text>
<text x="340.3" y="146.3">8</text>
<text x="340.3" y="148.8">7</text>
<text x="328.1" y="151.3">3</text>
<text x="328.1" y="153.8">4</text>
<text x="340.3" y="151.3">6</text>
<text x="340.3" y="153.8">5</text>
<text x="36.6" y="161.2">1</text>
<text x="328.1" y="161.2">1</text>
<text x="340.3" y="161.2">8</text>
<text x="36.6" y="166.2">2</text>
<text x="220.6" y="165.8">VIN_3V3</text>
<text x="328.1" y="163.7">2</text>
<text x="328.1" y="166.2">3</text>
<text x="340.3" y="163.7">7</text>
<text x="340.3" y="166.2">6</text>
<text x="36.6" y="171.2">3</text>
<text x="328.1" y="168.7">4</text>
<text x="340.3" y="168.7">5</text>
<text x="36.6" y="176.2">4</text>
<text x="328.1" y="176.2">1</text>
<text x="328.1" y="178.7">2</text>
<text x="340.3" y="176.2">8</text>
<text x="340.3" y="178.7">7</text>
<text x="36.6" y="181.2">5</text>
<text x="328.1" y="181.2">3</text>
<text x="328.1" y="183.6">4</text>
<text x="340.3" y="181.2">6</text>
<text x="340.3" y="183.6">5</text>
<text x="36.6" y="186.1">6</text>
<text x="36.6" y="191.1">7</text>
<text x="74.7" y="187.2">VOUT_1V8</text>
<text x="36.6" y="196.1">8</text>
<text x="36.6" y="201.1">9</text>
<text x="36.6" y="206.1">10</text>
<text x="36.6" y="211">11</text>
<text x="226.5" y="211.1">MODULE_GND</text>
<text x="36.6" y="216">12</text>
<text x="36.6" y="221">13</text>
<text x="74.7" y="217.1">VDDIO</text>
<text x="143.8" y="219.8" transform="rotate(-90 143.8 219.8)">2</text>
<text x="148.8" y="219.8" transform="rotate(-90 148.8 219.8)">4</text>
<text x="153.8" y="219.8" transform="rotate(-90 153.8 219.8)">6</text>
<text x="158.7" y="219.8" transform="rotate(-90 158.7 219.8)">8</text>
<text x="163.7" y="219.8" transform="rotate(-90 163.7 219.8)">10</text>
<text x="168.7" y="219.8" transform="rotate(-90 168.7 219.8)">12</text>
<text x="173.7" y="219.8" transform="rotate(-90 173.7 219.8)">14</text>
<text x="178.7" y="219.8" transform="rotate(-90 178.7 219.8)">16</text>
<text x="183.6" y="219.8" transform="rotate(-90 183.6 219.8)">18</text>
<text x="188.6" y="219.8" transform="rotate(-90 188.6 219.8)">20</text>
<text x="193.6" y="219.8" transform="rotate(-90 193.6 219.8)">22</text>
<text x="198.6" y="219.8" transform="rotate(-90 198.6 219.8)">24</text>
<text x="203.6" y="219.8" transform="rotate(-90 203.6 219.8)">26</text>
<text x="208.5" y="219.8" transform="rotate(-90 208.5 219.8)">28</text>
<text x="213.5" y="219.8" transform="rotate(-90 213.5 219.8)">30</text>
<text x="47.3" y="236">MODULE_GND</text>
<text x="143.8" y="234.5" transform="rotate(-90 143.8 234.5)">1</text>
<text x="148.8" y="234.5" transform="rotate(-90 148.8 234.5)">3</text>
<text x="153.8" y="234.5" transform="rotate(-90 153.8 234.5)">5</text>
<text x="158.7" y="234.5" transform="rotate(-90 158.7 234.5)">7</text>
<text x="163.7" y="234.5" transform="rotate(-90 163.7 234.5)">9</text>
<text x="168.7" y="235.8" transform="rotate(-90 168.7 235.8)">11</text>
<text x="173.7" y="235.8" transform="rotate(-90 173.7 235.8)">13</text>
<text x="178.7" y="235.8" transform="rotate(-90 178.7 235.8)">15</text>
<text x="183.6" y="235.8" transform="rotate(-90 183.6 235.8)">17</text>
<text x="188.6" y="235.8" transform="rotate(-90 188.6 235.8)">19</text>
<text x="193.6" y="235.8" transform="rotate(-90 193.6 235.8)">21</text>
<text x="198.6" y="235.8" transform="rotate(-90 198.6 235.8)">23</text>
<text x="203.6" y="235.8" transform="rotate(-90 203.6 235.8)">25</text>
<text x="208.5" y="235.8" transform="rotate(-90 208.5 235.8)">27</text>
<text x="213.5" y="235.8" transform="rotate(-90 213.5 235.8)">29</text>
<text x="127" y="248.5">MODULE_GND</text>
<text x="235.5" y="260.4">VIN_3V3</text>
<text x="331.1" y="260.9">Title</text>
<text x="341" y="263.4">GS2011M EVB3</text>
<text x="331.1" y="268.4">Size</text>
<text x="341" y="268.4">Document Number</text>
<text x="413.2" y="268.4">Rev</text>
<text x="331.1" y="275.8">Date:</text>
<text x="333.5" y="270.9">CustomGS2011M EVB3</text>
<text x="344" y="275.8">Friday, June 28, 2013</text>
<text x="380.9" y="275.8">Sheet</text>
<text x="393.3" y="275.8">1</text>
<text x="400.8" y="275.8">of</text>
<text x="408.2" y="275.8">3</text>
<text x="415.7" y="270.9">2.0</text>
</g>
<g font-size="2.2" fill="#f00">
<text x="237" y="29.4">VPP</text>
<text x="68.2" y="40.6">JTAG_TCK</text>
<text x="85.1" y="39.3">JTAG_TCK</text>
<text x="239.5" y="39.3">EXT_RESET_n</text>
<text x="279.3" y="40.6">EXT_RESET_n</text>
<text x="67.9" y="45.8">JTAG_TDO</text>
<text x="85.1" y="44.3">JTAG_TDO</text>
<text x="237" y="44.3">SDIO_DAT1_INT_M</text>
<text x="68.2" y="50.6">JTAG_TDI</text>
<text x="85.1" y="49.3">JTAG_TDI</text>
<text x="237" y="49.3">GPIO29/I2C_CLK</text>
<text x="68.2" y="55.5">JTAG_TMS</text>
<text x="85.1" y="54.3">JTAG_TMS</text>
<text x="85.1" y="59.2">JTAG_TRST_n</text>
<text x="237" y="54.3">GPIO30/PWM1_M</text>
<text x="237" y="59.2">GPIO31/PWM2_M</text>
<text x="65.7" y="60.5">JTAG_TRST_n</text>
<text x="68.2" y="65.5">RTC_IO_1</text>
<text x="85.1" y="64.2">RTC_IO_1</text>
<text x="237" y="64.2">GPIO24/UART0_CTS_M</text>
<text x="68.2" y="70.5">RTC_IO_0</text>
<text x="85.1" y="69.2">RTC_IO_0</text>
<text x="237" y="69.2">GPIO0/UART0_RX_M</text>
<text x="237" y="74.2">GPIO25/UART0_RTS_M</text>
<text x="53" y="80.7">DC_DC_CNTL/RTC_IO_4</text>
<text x="85.1" y="79.2">DC_DC_CNTL/RTC_IO_4</text>
<text x="237" y="79.2">GPIO1/UART0_TX_M</text>
<text x="65.7" y="85.4">ADC_SAR_0</text>
<text x="85.1" y="84.1">ADC_SAR_0</text>
<text x="85.1" y="89.1">ADC_SAR_1</text>
<text x="237" y="84.1">SDIO_DAT2/UART1_TX_M</text>
<text x="239.5" y="89.1">GPIO3/UART1_RX</text>
<text x="349" y="89.1">GPIO4/SPI1_CSn_0</text>
<text x="65.7" y="90.4">ADC_SAR_1</text>
<text x="68.2" y="95.4">RTC_IO_2</text>
<text x="85.1" y="94.1">RTC_IO_2</text>
<text x="239.5" y="94.1">GPIO27/UART1_RTS</text>
<text x="271.6" y="95.6">GPIO27/UART1_RTS</text>
<text x="271.8" y="90.4">GPIO3/UART1_RX</text>
<text x="349" y="94.1">GPIO8/I2C_DATA</text>
<text x="386.1" y="95.6">GPIO8/I2C_DATA</text>
<text x="386.8" y="90.6">GPIO4/SPI1_CSn_0</text>
<text x="60.7" y="100.4">GPIO6/SPI1_DIN</text>
<text x="85.1" y="99.1">GPIO6/SPI1_DIN</text>
<text x="239.5" y="99.1">GPIO26/UART1_CTS</text>
<text x="271.8" y="100.4">GPIO26/UART1_CTS</text>
<text x="349" y="99.1">GPIO9/I2C_CLK</text>
<text x="386.1" y="100.6">GPIO9/I2C_CLK</text>
<text x="60.5" y="105.6">GPIO7/SPI1_DOUT</text>
<text x="85.1" y="104.1">GPIO7/SPI1_DOUT</text>
<text x="349" y="104.1">GPIO13/SPI1_CSn_1</text>
<text x="386.8" y="105.6">GPIO13/SPI1_CSn_1</text>
<text x="239.5" y="109">EN_1V8</text>
<text x="349" y="109">GPIO19/CLK_HS_XTAL</text>
<text x="387.8" y="110.3">GPIO19/CLK_HS_XTAL</text>
<text x="349" y="119">GPIO21/CLK_RTC</text>
<text x="349" y="114">GPIO20/CLK_HS_RC</text>
<text x="387.1" y="115.3">GPIO20/CLK_HS_RC</text>
<text x="387.8" y="120.3">GPIO21/CLK_RTC</text>
<text x="291.8" y="131.4">SDIO_DAT0/SPI0_DOUT_M</text>
<text x="351.5" y="131.4">SDIO_DAT0/SPI0_DOUT</text>
<text x="291.8" y="133.9">SDIO_CLK/SPI0_CLK_M</text>
<text x="291.8" y="136.4">SDIO_DAT3/SPI0_CS0_M</text>
<text x="351.5" y="133.9">SDIO_CLK/SPI0_CLK</text>
<text x="351.5" y="136.4">SDIO_DAT3/SPI0_CS0</text>
<text x="386.1" y="138">SDIO_DAT3/SPI0_CS0</text>
<text x="386.1" y="135.5">SDIO_CLK/SPI0_CLK</text>
<text x="386.1" y="133">SDIO_DAT0/SPI0_DOUT</text>
<text x="291.8" y="138.9">SDIO_CMD/SPI0_DIN_M</text>
<text x="351.5" y="138.9">SDIO_CMD/SPI0_DIN</text>
<text x="386.3" y="140.2">SDIO_CMD/SPI0_DIN</text>
<text x="291.8" y="146.3">SDIO_DAT2/UART1_TX_M</text>
<text x="291.8" y="148.8">SDIO_DAT1_INT_M</text>
<text x="351.5" y="146.3">SDIO_DAT2/UART1_TX</text>
<text x="351.5" y="148.8">SDIO_DAT1_INT</text>
<text x="383.6" y="147.9">SDIO_DAT2/UART1_TX</text>
<text x="383.8" y="150.2">SDIO_DAT1_INT</text>
<text x="50.3" y="161.3">RTC_IO_0</text>
<text x="291.8" y="161.3">GPIO1/UART0_TX_M</text>
<text x="351.5" y="161.3">GPIO1/UART0_TX</text>
<text x="50.3" y="166.3">ADC_SAR_0</text>
<text x="141.4" y="166.3" transform="rotate(-90 141.4 166.3)">GPIO5/SPI1_CLK_M</text>
<text x="146.3" y="166.3" transform="rotate(-90 146.3 166.3)">GPIO4/SPI1_CSn_0</text>
<text x="151.3" y="166.3" transform="rotate(-90 151.3 166.3)">GPIO13/SPI1_CSn_1</text>
<text x="161.3" y="166.3" transform="rotate(-90 161.3 166.3)">GPIO20/CLK_HS_RC</text>
<text x="291.8" y="166.3">GPIO0/UART0_RX_M</text>
<text x="291.8" y="163.8">GPIO25/UART0_RTS_M</text>
<text x="351.5" y="166.3">GPIO0/UART0_RX</text>
<text x="351.5" y="163.8">GPIO25/UART0_RTS</text>
<text x="381.1" y="162.9">GPIO1/UART0_TX</text>
<text x="381.3" y="167.6">GPIO0/UART0_RX</text>
<text x="381.3" y="165.1">GPIO25/UART0_RTS</text>
<text x="50.3" y="171.2">ADC_SAR_1</text>
<text x="156.3" y="171.2" transform="rotate(-90 156.3 171.2)">GPIO21/CLK_RTC</text>
<text x="166.3" y="168.8" transform="rotate(-90 166.3 168.8)">GPIO19/CLK_HS_XTAL</text>
<text x="171.2" y="171.2" transform="rotate(-90 171.2 171.2)">GPIO10/PWM0_M</text>
<text x="176.2" y="171.2" transform="rotate(-90 176.2 171.2)">GPIO9/I2C_CLK</text>
<text x="181.2" y="171.2" transform="rotate(-90 181.2 171.2)">GPIO8/I2C_DATA</text>
<text x="186.2" y="171.2" transform="rotate(-90 186.2 171.2)">SDIO_DAT0/SPI0_DOUT_M</text>
<text x="191.2" y="171.2" transform="rotate(-90 191.2 171.2)">SDIO_CLK/SPI0_CLK_M</text>
<text x="196.1" y="171.2" transform="rotate(-90 196.1 171.2)">SDIO_DAT3/SPI0_CS0_M</text>
<text x="201.1" y="168.8" transform="rotate(-90 201.1 168.8)">SDIO_CMD/SPI0_DIN_M</text>
<text x="206.1" y="168.8" transform="rotate(-90 206.1 168.8)">VIN_3V3</text>
<text x="291.8" y="168.8">GPIO24/UART0_CTS_M</text>
<text x="351.5" y="168.8">GPIO24/UART0_CTS</text>
<text x="381.1" y="170.3">GPIO24/UART0_CTS</text>
<text x="50.3" y="176.2">GPIO6/SPI1_DIN</text>
<text x="291.8" y="176.2">GPIO5/SPI1_CLK_M</text>
<text x="291.8" y="178.7">GPIO30/PWM1_M</text>
<text x="351.5" y="176.2">GPIO5/SPI1_CLK</text>
<text x="351.5" y="178.7">GPIO30/PWM1</text>
<text x="381.1" y="177.8">GPIO5/SPI1_CLK</text>
<text x="50.3" y="181.2">GPIO7/SPI1_DOUT</text>
<text x="291.8" y="181.2">GPIO31/PWM2_M</text>
<text x="291.8" y="183.7">GPIO10/PWM0_M</text>
<text x="351.5" y="181.2">GPIO31/PWM2</text>
<text x="351.5" y="183.7">GPIO10/PWM0</text>
<text x="381.1" y="180.3">GPIO30/PWM1</text>
<text x="381.1" y="182.8">GPIO31/PWM2</text>
<text x="381.6" y="185">GPIO10/PWM0</text>
<text x="50.3" y="191.2">GPIO5/SPI1_CLK_M</text>
<text x="50.3" y="186.2">VOUT_1V8</text>
<text x="50.3" y="196.1">GPIO4/SPI1_CSn_0</text>
<text x="50.3" y="201.1">GPIO13/SPI1_CSn_1</text>
<text x="50.3" y="206.1">GPIO20/CLK_HS_RC</text>
<text x="52.8" y="211.1">EN_1V8</text>
<text x="143.9" y="211.1" transform="rotate(-90 143.9 211.1)">DC_DC_CNTL/RTC_IO_4</text>
<text x="148.8" y="211.1" transform="rotate(-90 148.8 211.1)">EXT_RESET_n</text>
<text x="153.8" y="211.1" transform="rotate(-90 153.8 211.1)">RTC_IO_2</text>
<text x="158.8" y="211.1" transform="rotate(-90 158.8 211.1)">GPIO19/CLK_HS_XTAL</text>
<text x="163.8" y="211.1" transform="rotate(-90 163.8 211.1)">GPIO9/I2C_CLK</text>
<text x="168.8" y="211.1" transform="rotate(-90 168.8 211.1)">SDIO_DAT2/UART1_TX_M</text>
<text x="173.7" y="211.1" transform="rotate(-90 173.7 211.1)">SDIO_CMD/SPI0_DIN_M</text>
<text x="178.7" y="211.1" transform="rotate(-90 178.7 211.1)">SDIO_DAT0/SPI0_DOUT_M</text>
<text x="183.7" y="211.1" transform="rotate(-90 183.7 211.1)">GPIO26/UART1_CTS</text>
<text x="188.7" y="211.1" transform="rotate(-90 188.7 211.1)">GPIO3/UART1_RX</text>
<text x="193.7" y="211.1" transform="rotate(-90 193.7 211.1)">GPIO25/UART0_RTS_M</text>
<text x="198.6" y="211.1" transform="rotate(-90 198.6 211.1)">GPIO24/UART0_CTS_M</text>
<text x="203.6" y="211.1" transform="rotate(-90 203.6 211.1)">GPIO30/PWM1_M</text>
<text x="208.6" y="211.1" transform="rotate(-90 208.6 211.1)">GPIO5/SPI1_CLK_M</text>
<text x="148.8" y="268.4" transform="rotate(-90 148.8 268.4)">VRTC</text>
<text x="153.8" y="268.4" transform="rotate(-90 153.8 268.4)">RTC_IO_1</text>
<text x="158.8" y="268.4" transform="rotate(-90 158.8 268.4)">GPIO21/CLK_RTC</text>
<text x="163.8" y="268.4" transform="rotate(-90 163.8 268.4)">GPIO10/PWM0_M</text>
<text x="168.8" y="268.4" transform="rotate(-90 168.8 268.4)">GPIO8/I2C_DATA</text>
<text x="173.7" y="268.4" transform="rotate(-90 173.7 268.4)">SDIO_DAT3/SPI0_CS0_M</text>
<text x="178.7" y="268.4" transform="rotate(-90 178.7 268.4)">SDIO_CLK/SPI0_CLK_M</text>
<text x="183.7" y="268.4" transform="rotate(-90 183.7 268.4)">SDIO_DAT1_INT_M</text>
<text x="188.7" y="268.4" transform="rotate(-90 188.7 268.4)">GPIO27/UART1_RTS</text>
<text x="193.7" y="268.4" transform="rotate(-90 193.7 268.4)">GPIO1/UART0_TX_M</text>
<text x="198.6" y="268.4" transform="rotate(-90 198.6 268.4)">GPIO0/UART0_RX_M</text>
<text x="203.6" y="268.4" transform="rotate(-90 203.6 268.4)">GPIO31/PWM2_M</text>
<text x="208.6" y="268.4" transform="rotate(-90 208.6 268.4)">GPIO29/I2C_CLK</text>
<text x="213.6" y="268.4" transform="rotate(-90 213.6 268.4)">VIN_3V3</text>
</g>
<g font-size="2.2" fill="#004080">
<text x="123.2" y="35.9">GND</text>
<text x="221.4" y="35.9">GND3</text>
<text x="223.2" y="30.9">VPP</text>
<text x="123.2" y="40.9">JTAG_TCK</text>
<text x="213.2" y="40.9">EXT_RESETn</text>
<text x="123.2" y="45.8">JTAG_TDO</text>
<text x="201.3" y="45.8">GPIO37/SDIO_DAT1_INT</text>
<text x="123.2" y="50.8">JTAG_TDI</text>
<text x="209.6" y="50.8">GPIO29/I2C_CLK</text>
<text x="123.2" y="55.8">JTAG_TMS</text>
<text x="212" y="55.8">GPIO30/PWM1</text>
<text x="123.2" y="60.7">JTAG_nRST</text>
<text x="123.2" y="65.7">RTC_IO_1</text>
<text x="205.6" y="65.7">GPIO24/UART0_CTS</text>
<text x="212" y="60.7">GPIO31/PWM2</text>
<text x="123.2" y="70.7">RTC_IO_0</text>
<text x="208.2" y="70.7">GPIO0/UART0_RX</text>
<text x="123.2" y="75.7">VRTC</text>
<text x="205.6" y="75.7">GPIO25/UART0_RTS</text>
<text x="123.2" y="80.7">DC_DC_CNTL/RTC_IO_4</text>
<text x="208.5" y="80.7">GPIO1/UART0_TX</text>
<text x="123.2" y="85.6">ADC_SAR_0</text>
<text x="193.9" y="85.6">GPIO32/SDIO_DAT2/UART1_TX</text>
<text x="123.2" y="90.6">ADC_SAR_1</text>
<text x="123.2" y="95.6">RTC_IO_2</text>
<text x="206.2" y="95.6">GPIO27UART1_RTS</text>
<text x="208.2" y="90.6">GPIO3/UART1_RX</text>
<text x="123.2" y="100.6">GPIO6/SPI1_DIN</text>
<text x="205.6" y="100.6">GPIO26/UART1_CTS</text>
<text x="123.2" y="105.6">GPIO7/SPI1_DOUT</text>
<text x="220.6" y="105.6">VDDIO</text>
<text x="123.2" y="110.5">VOUT_1V8</text>
<text x="219.3" y="110.5">EN_1V8</text>
<text x="123.2" y="115.5">GND1</text>
<text x="221.4" y="115.5">GND2</text>
<text x="143" y="133.2" transform="rotate(-90 143 133.2)">GPIO5/SPI1_CLK</text>
<text x="147.9" y="133.2" transform="rotate(-90 147.9 133.2)">GPIO4/SPI1_CSn_0</text>
<text x="152.9" y="133.2" transform="rotate(-90 152.9 133.2)">GPIO13/SPI1_CSn_1</text>
<text x="157.9" y="133.2" transform="rotate(-90 157.9 133.2)">GPIO21/CLK_RTC</text>
<text x="162.9" y="133.2" transform="rotate(-90 162.9 133.2)">GPIO20/CLK_HS_RC</text>
<text x="167.9" y="133.2" transform="rotate(-90 167.9 133.2)">GPIO19/CLK_HS_XTAL</text>
<text x="172.8" y="133.2" transform="rotate(-90 172.8 133.2)">GPIO10/PWM0</text>
<text x="177.8" y="133.2" transform="rotate(-90 177.8 133.2)">GPIO9/I2C_CLK</text>
<text x="182.8" y="133.2" transform="rotate(-90 182.8 133.2)">GPIO8/I2C_DATA</text>
<text x="187.7" y="133.2" transform="rotate(-90 187.7 133.2)">GPIO36/SDIO_DAT0/SPI0_DOUT</text>
<text x="192.7" y="133.2" transform="rotate(-90 192.7 133.2)">GPIO35/SDIO_CLK/SPI0_CLK</text>
<text x="197.7" y="133.2" transform="rotate(-90 197.7 133.2)">GPIO33/SDIO_DAT3/SPI0_CSn_0</text>
<text x="202.7" y="133.2" transform="rotate(-90 202.7 133.2)">GPIO34/SDIO_CMD/SPI0_DIN</text>
<text x="207.7" y="133.2" transform="rotate(-90 207.7 133.2)">VIN_3V3</text>
</g>
<text font-size="2" x="281.3" y="16.8">(DIA = 433 mils)</text>
<g font-size="1.8">
<text x="44.3" y="1.9">5</text>
<text x="127.9" y="1.9">4</text>
<text x="211.5" y="1.9">3</text>
<text x="295.1" y="1.9">2</text>
<text x="378.8" y="1.9">1</text>
<text x=".6" y="38.3">D</text>
<text x="421.3" y="38.3">D</text>
<text x=".6" y="106.8">C</text>
<text x="421.3" y="106.8">C</text>
<text x=".6" y="175.2">B</text>
<text x="421.3" y="175.2">B</text>
<text x=".6" y="243.7">A</text>
<text x="421.3" y="243.7">A</text>
<text x="44.3" y="278.2">5</text>
<text x="127.9" y="278.2">4</text>
<text x="211.5" y="278.2">3</text>
<text x="295.1" y="278.2">2</text>
<text x="378.8" y="278.2">1</text>
</g>
</svg>
